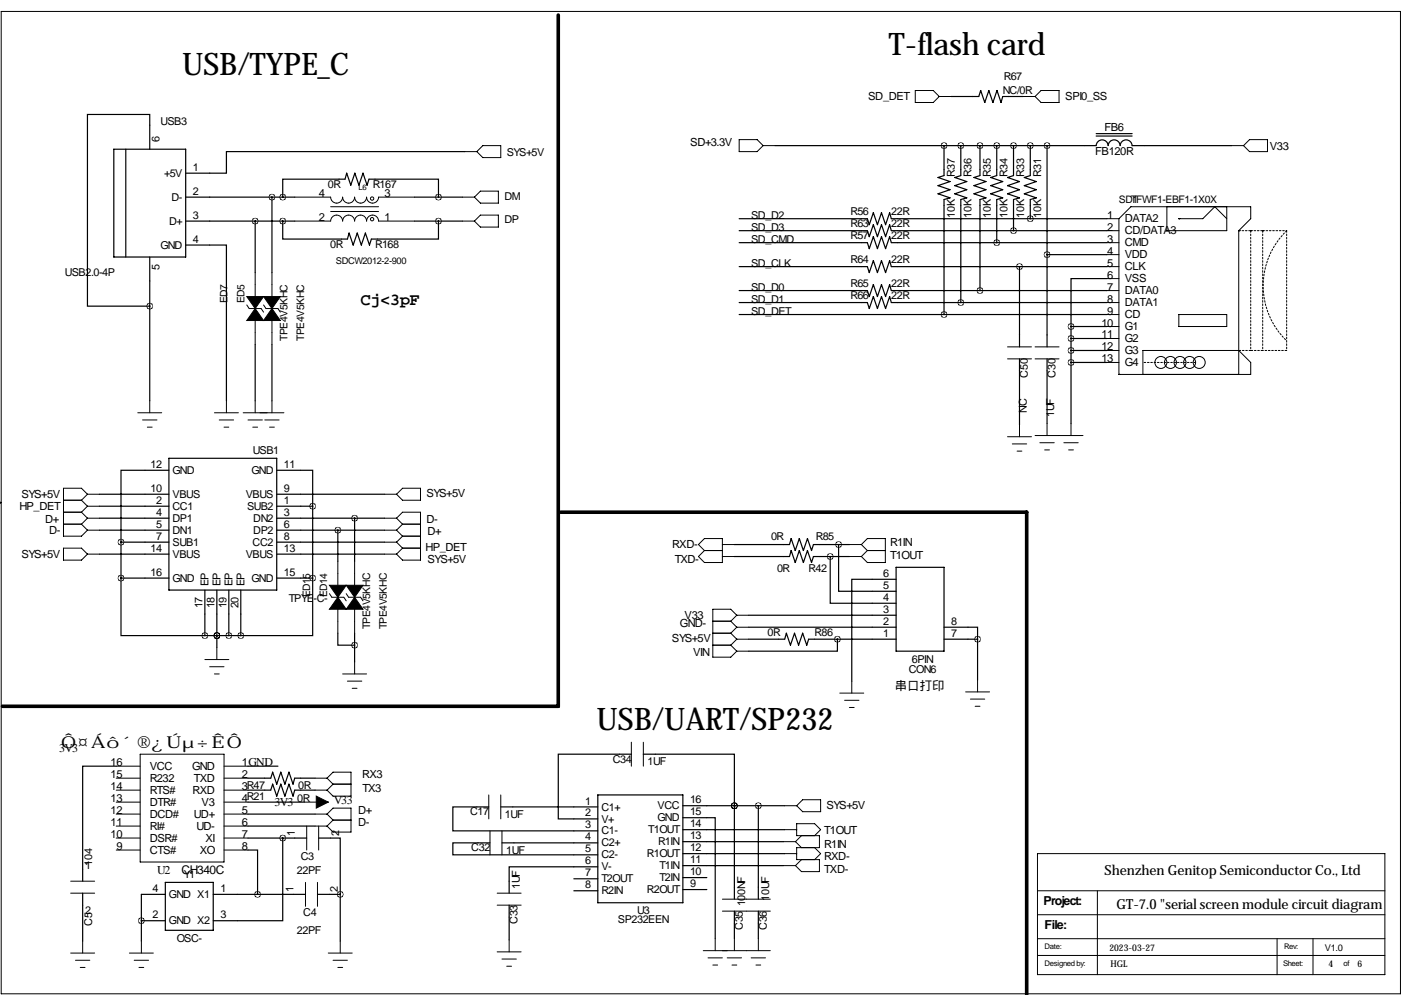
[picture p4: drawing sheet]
<svg xmlns="http://www.w3.org/2000/svg" width="297mm" height="211mm" viewBox="0 0 297 211" stroke-linecap="round" stroke-linejoin="round" font-family="sans-serif">
<path d="M118.4 3.2v146.5h-117.9M118.9 108.6h98.8v102.4" fill="none" stroke="#000" stroke-width=".76"/>
<g fill="none" stroke="#000" stroke-width=".21">
<path d="M.3 2.4h296.6v208.3h-296.6zM194.1 19.2h3.8l1.2 1.3-1.2 1.2h-3.8zM220.7 19.2h3.8v2.5h-3.8l-1.2-1.2zM98.6 32.1h2.5M101.1 32.1l1.3-1.2h3.8v2.5h-3.8zM156.7 29.6h3.8l1.3 1.3-1.3 1.2h-3.8zM161.8 30.9h2.5M199.1 20.5h2.6M216.9 20.5h2.6M261.1 30.9h2.6M263.7 30.9l1.2-1.3h3.8v2.5h-3.8zM54.1 57.8v5.1"/>
<path d="M57.7 57.8v5.1M62.5 41.8h7.6a1.27 1.27 0 0 0 1.3 1.3 1.27 1.27 0 0 0 1.2-1.3 1.27 1.27 0 0 0 1.3 1.3 1.27 1.27 0 0 0 1.3-1.3 1.27 1.27 0 0 0 1.3 1.3 1.27 1.27 0 0 0 1.2-1.3 1.27 1.27 0 0 0 1.3 1.3 1.27 1.27 0 0 0 1.3-1.3h7.6M62.5 46.9h7.6a1.27 1.27 0 0 1 1.3-1.3 1.27 1.27 0 0 1 1.2 1.3 1.27 1.27 0 0 1 1.3-1.3 1.27 1.27 0 0 1 1.3 1.3 1.27 1.27 0 0 1 1.3-1.3 1.27 1.27 0 0 1 1.2 1.3 1.27 1.27 0 0 1 1.3-1.3 1.27 1.27 0 0 1 1.3 1.3h7.6M70.1 43.8h10.2M70.1 44.8h10.2M98 46.9h2.6M98 41.8h2.6M100.6 46.9l1.3-1.3h3.8v2.5h-3.8zM101.9 40.5h3.8v2.6h-3.8l-1.3-1.3zM234.7 48.9h2.5M234.7 46.4h2.5M234.7 51.4h2.5"/>
<path d="M234.7 54h2.5M234.7 56.5h2.5M234.7 59.1h2.5M237.2 46.4l2.6-2.6h25.4v2.6l-2.6 2.5v30.5M237.2 46.4v33M247.4 43.8v5.1h12.7v-5.1M249.9 46.4h.1M249.9 46.4h5.1l2.6-2.6 2.5 2.6M52.3 64.7l.5 .7h2.6l.5 .8M54.1 68v5M55.9 64.7l.5 .7h2.5l.5 .8M57.7 68v5"/>
<path d="M213.6 76.1h5.1M213.6 73.5h5.1M219.5 76.1h5M219.5 73.5h5M234.7 66.7h2.5M234.7 69.2h2.5M234.7 74.3h2.5M234.7 61.6h2.5M234.7 64.1h2.5M234.7 71.8h2.5M234.7 76.8h2.5M237.2 79.4h.1"/>
<path d="M237.2 79.4h28v-2.6l-2.6-2.5h-20.3v5.1M249.9 66.7h10.2v2.5h-10.2zM29.2 87.5h5.1M30.2 89h3.1M31.2 90.6h1.1M31.7 85v2.5M45.5 87.5h5M46.5 89h3M47.5 90.6h1M48 85v2.5M51.6 87.5h8.6M52.6 89h3"/>
<path d="M53.6 90.6h1M54.1 85v2.5M56.1 89h3.1M57.1 90.6h1.1M57.7 85v2.5M213.6 92.6h5.1M214.6 94.1h3.1M215.6 95.6h1.1M216.2 90.1v2.5M219.5 92.3h10.1M220.5 93.9h3M221.5 95.4h1"/>
<path d="M222 89.8v2.5M225.6 93.9h3M226.6 95.4h1M227.1 89.8v2.5M0 106.6h.3M0 106.4l.3 .2M.3 106.6l-.4 .1M13.5 106.1h3.8M13.5 116.2h3.8l1.2 1.3-1.2 1.3h-3.8zM13.5 108.6h3.8M13.5 111.1h3.8M17.3 106.1l1.2 1.2"/>
<path d="M17.3 108.6l1.2 1.3M17.3 111.1l1.2 1.3M18.5 104.8h2.6M18.5 104.8l-1.2 1.3M18.5 104.8l-1.2-1.3h-3.8v10.2h3.8l1.2-1.3M18.5 107.3h2.6M18.5 107.3l-1.2 1.3M18.5 109.9h2.6M18.5 109.9l-1.2 1.2M18.5 112.4h2.6M18.5 117.5h2.6M71.6 119v5.1"/>
<path d="M75.2 119v5.1M81.5 104.8h2.6M81.5 109.9h2.6M81.5 112.4h2.6M81.5 117.5h2.6M81.5 114.9h2.6M84.1 109.9l1.2-1.3h3.9v10.2h-3.9l-1.2-1.3M84.1 114.9l1.2 1.3M84.1 112.4l1.2 1.3M84.1 109.9l1.2 1.2M85.3 103.5h3.9v2.6h-3.9l-1.2-1.3zM85.3 111.1h3.9"/>
<path d="M85.3 113.7h3.9M85.3 116.2h3.9M85.3 116.2l-1.2 1.3M85.3 113.7l-1.2 1.2M85.3 111.1l-1.2 1.3M149.4 114.2h3.8v5.1h-3.8l-1.3-1.3 1.3-1.3-1.3-1.2zM149.4 116.7h3.8M153.2 118h2.5M153.2 115.5h2.5M180.1 118h2.5M180.1 115.5h2.5M182.6 115.5l1.3-1.3h3.8v5.1h-3.8l-1.3-1.3"/>
<path d="M182.6 115.5l1.3 1.2M183.9 116.7h3.8M183.9 116.7l-1.3 1.3M296.9 106.6h.2M297.1 106.5l-.2 .1M43.4 139.8h5.1M46 137.3v2.5M69.8 125.9l.6 .7h2.5l.5 .8M71.6 129.2v5.1M73.4 125.9l.5 .7h2.6l.5 .8M75.2 129.2v5.1M151.1 131.7h3.8"/>
<path d="M151.1 136.8h3.8M151.1 134.3h3.8M154.9 134.3l1.3 1.2M154.9 136.8l1.3 1.3M154.9 131.7l1.3 1.3M156.2 130.4h2.5M156.2 130.4l-1.3 1.3M156.2 130.4l-1.3-1.2h-3.8v10.1h3.8l1.3-1.2M156.2 135.5h2.5M156.2 135.5l-1.3 1.3M156.2 138.1h2.5M156.2 133h2.5"/>
<path d="M156.2 133l-1.3 1.3M29.7 159.9h17.8v22.9h-17.8zM44.4 141.4h3.1M45.5 142.9h1M72.6 142.9h5.1M73.7 144.4h3M74.7 145.9h1M75.2 140.3v2.6M133.9 157.4v5M136.4 157.4v5M178.1 147h5M179.1 148.5h3"/>
<path d="M180.1 150h1M180.6 144.4v2.6M204.7 146.7h5.1M205.7 148.2h3.1M206.8 149.7h1M207.3 144.2v2.5M24.6 165h5.1M24.6 167.5h5.1M24.6 170.1h5.1M24.6 172.6h5.1M24.6 175.1h5.1M24.6 162.4h5.1"/>
<path d="M24.6 177.7h5.1M47.5 165h5.1M47.5 167.5h5.1M47.5 170.1h5.1M47.5 172.6h5.1M47.5 175.1h5.1M47.5 162.4h5.1M47.5 177.7h5.1M64.5 170.1h5.1M65 175.1v5.1M66.8 165h2.5M66.8 167.5h2.5"/>
<path d="M66.8 172.6h2.5M66.8 175.1h2.5M67.6 175.1v5.1M69.3 172.6l1.3-1.3h3.8v5.1h-3.8l-1.3-1.3M69.3 165l1.3-1.3h3.8v5.1h-3.8l-1.3-1.3M69.3 172.6l1.3 1.3M69.3 165l1.3 1.3M70.6 173.9h3.8M70.6 173.9l-1.3 1.2M70.6 166.3l-1.3 1.2M70.6 166.3h3.8M103.6 168.5v5.1"/>
<path d="M103.9 176.2v5M106.2 168.5v5.1M106.4 176.2v5M166.1 178.4h2.6M166.4 175.9h2.5M166.4 170.8h2.5M168.7 178.4l1.2 1.3M168.9 170.8l1.3-1.2h3.8v2.5h-3.8zM169.9 177.2l-1.2 1.2M172.7 177.2l1.3-1.3-1.3-1.3h-3.8v2.6h4.8v2.5h-4.8v2.6h4.8v2.5h-3.8l-1.2-1.3M172.7 179.7l1.3 1.3-1.3 1.3M15 186.8h5.1"/>
<path d="M15 189.4h5.1M17.5 199.5v2.6M24.6 180.2h5.1M30 199.5v2.6M47.5 180.2h5.1M64.8 187.1v5.1M67.3 187.1v5.1M72.1 199.5v2.6M105.4 189.4h5.1M105.4 191.9h5.1M107.9 199.3v2.5M151.6 199v2.6"/>
<path d="M153.2 193.2h10.1M153.2 190.6h10.1M155.7 199v2.6M160.8 199v2.6M166.1 183.5h2.6M166.4 181h2.5M169.9 182.3l-1.2 1.2M220 199h73.6M220 193.9h73.6M220 181h73.6v25.6h-73.6zM220 188.9h73.6M232.7 188.9v17.7"/>
<path d="M270.8 199v7.6M278.4 199v7.6M15 202.1h5.1M16 203.6h3M17 205.1h1M27.4 202.1h5.1M28.4 203.6h3.1M29.5 205.1h1M69.6 202.1h5.1M70.6 203.6h3.1M71.6 205.1h1M105.4 201.8h5.1"/>
<path d="M106.4 203.3h3.1M107.4 204.9h1.1M149.1 201.6h14.2M150.1 203.1h3.1M151.1 204.6h1M154.2 203.1h3M155.2 204.6h1M159.3 203.1h3M160.3 204.6h1M220 202.6h73.6"/>
<circle cx="78.9" cy="46.5" r=".36"/>
<circle cx="78.9" cy="42.1" r=".36"/>
<circle cx="246.1" cy="76.8" r="1.27"/>
<circle cx="248.2" cy="76.8" r="1.27"/>
<circle cx="250.2" cy="76.8" r="1.27"/>
<circle cx="252.2" cy="76.8" r="1.27"/>
<circle cx="254.3" cy="76.8" r="1.27"/>
</g>
<g fill="none" stroke="#000" stroke-width=".25">
<path d="M24.1 31.6h15.3v22.9h-15.3zM26.7 31.6v22.9M31.7 31.6v-7.3h-13.2v40.6h13.2M98.6 32.1h-50.6v4.6h-8.6M164.3 30.9h68.1a1.27 1.27 0 0 1 1.3-1.2 1.27 1.27 0 0 1 1.2 1.2 1.27 1.27 0 0 1 1.3-1.2 1.27 1.27 0 0 1 1.3 1.2 1.27 1.27 0 0 1 1.3-1.2 1.27 1.27 0 0 1 1.2 1.2h21.1M200.2 30.9v6.3l-1.3 .4 2.5 .9-2.5 .9 2.5 .8-2.5 .9 2.5 .8-1.2 .4v24.4M201.7 20.5h5.8l.4-1.3 .9 2.5 .9-2.5 .8 2.5 .9-2.5 .8 2.5 .4-1.2h4.3M203.7 30.9v6.3l-1.3 .4 2.6 .9-2.6 .9 2.6 .8-2.6 .9 2.6 .8-1.3 .4v21.8M207.8 30.9v6.3l-1.3 .4 2.5 .9-2.5 .9 2.5 .8-2.5 .9 2.5 .8-1.2 .4v19.3M211.3 30.9v6.3l-1.2 .4 2.5 .9-2.5 .9 2.5 .8-2.5 .9 2.5 .8-1.3 .4v9.1M214.9 30.9v6.3l-1.3 .4 2.6 .9-2.6 .9 2.6 .8-2.6 .9 2.6 .8-1.3 .4v6.6M218.4 30.9v6.3l-1.2 .4 2.5 .9-2.5 .9 2.5 .8-2.5 .9 2.5 .8-1.3 .4v4.1"/>
<path d="M222 30.9v42.6M232.4 28.8h7.6M232.4 28.3h7.6M31.7 54.5v30.5M39.4 52h8.6v33M39.4 41.8h23.1M39.4 46.9h23.1M54.1 46.9v10.9M57.7 41.8v16M59.9 41.8v-3.8h13.3l.3-1.3 .9 2.6 .8-2.6 .9 2.6 .9-2.6 .8 2.6 .4-1.3h14.8v3.8M59.9 46.9v3.8h13.8l.3-1.3 .9 2.6 .8-2.6 .9 2.6 .9-2.6 .8 2.6 .4-1.3h14.3v-3.8M87.9 41.8h10.1"/>
<path d="M87.9 46.9h10.1M156.7 46.4h27.2l.4 1.2 .9-2.5 .8 2.5 .9-2.5 .9 2.5 .8-2.5 .4 1.3h45.7M156.7 51.4h27.2l.4 1.3 .9-2.5 .8 2.5 .9-2.5 .9 2.5 .8-2.5 .4 1.2h45.7M156.7 56.5h27.2l.4 1.3 .9-2.5 .8 2.5 .9-2.5 .9 2.5 .8-2.5 .4 1.2h45.7M156.7 48.9h27.2l.4 1.3 .9-2.6 .8 2.6 .9-2.6 .9 2.6 .8-2.6 .4 1.3h45.7M216.2 56.5v17M222 54h12.7M234.7 59.1h-7.6v10.1M54.1 73v12M57.7 73v12M156.7 61.6h27.2l.4 1.3 .9-2.6 .8 2.6 .9-2.6 .9 2.6 .8-2.6 .4 1.3h45.7M156.7 64.1h27.2l.4 1.3 .9-2.5 .8 2.5 .9-2.5 .9 2.5 .8-2.5 .4 1.2h45.7"/>
<path d="M156.7 66.7h78M216.2 76.1v14M222 76.1v13.7M227.1 69.2v20.6M227.1 69.2h7.6M227.1 71.8h7.6M227.1 74.3h7.6M227.1 76.8h7.6M35.8 99.7h-10.1v15.2M35.8 97.2h22.9v27.9h-22.9zM58.7 99.7h7.6v7.6M21.1 104.8h14.7"/>
<path d="M21.1 107.3h14.7M21.1 109.9h14.7M21.1 112.4h14.7M21.1 117.5h14.7M25.7 114.9h10.1M25.7 114.9v7.7M58.7 104.8h22.8M58.7 107.3h7.6M58.7 109.9h22.8M58.7 112.4h22.8M58.7 114.9h22.8M58.7 117.5h22.8"/>
<path d="M66.3 107.3v15.3M71.6 112.4v6.6M75.2 109.9v9.1M155.7 118h11.7l.3-1.3 .9 2.6 .9-2.6 .8 2.6 .9-2.6 .9 2.6 .4-1.3h7.6M155.7 115.5h11.7l.3-1.3 .9 2.5 .9-2.5 .8 2.5 .9-2.5 .9 2.5 .4-1.2h7.6M176 118v9.9h14M177.8 115.5v9.9h12.2M25.7 122.6v12.2h17.7M25.7 122.6h10.1M43.4 125.1v9.7M43.4 134.8h7.7M46 134.8h.1"/>
<path d="M46 125.1v12.2M48.5 125.1v9.7M51.1 125.1v9.7M58.7 122.6h7.6M66.3 122.6v12.2h-15.2M71.6 134.3v2.5h3.6M75.2 134.3v6M158.7 135.5h7.7l.3-1.2 .9 2.5 .9-2.5 .8 2.5 .9-2.5 .8 2.5 .4-1.3h18.6M158.7 133h31.3M158.7 130.4h31.3M177.5 135.5v2.6h-18.8M190 122.8h-9.4v21.6"/>
<path d="M190 120.3h10.2v17.8h-10.2zM200.2 133h7.1v2.5M200.2 135.5h7.1M207.3 135.5v8.7M133.9 159.9h-15.5v13.7h8.3M136.4 159.9h19.3v10.9M24.6 162.4h-7.1v24.4M52.6 177.7h12.4M52.6 167.5h4.8l.4-1.2 .9 2.5 .8-2.5 .9 2.5 .9-2.5 .8 2.5 .4-1.3h4.3M52.6 165h4.8l.4-1.3 .9 2.6 .8-2.6 .9 2.6 .9-2.6 .8 2.6 .4-1.3h4.3M52.6 162.4h6.3M52.6 170.1h11.9"/>
<path d="M52.6 172.6h14.2M52.6 175.1h14.2M59.9 177.7v17.5h-14.7M67.6 177.7h4.5v11.9M103.6 171.1h-7.6v5.1h30.7M103.9 178.7h-7.9v2.5h30.7M106.2 171.1h20.5M106.4 178.7h20.3M126.7 168.5h18.1v22.9h-18.1zM144.8 173.4h6.8v25.6M144.8 170.8h21.6M144.8 175.9h21.6"/>
<path d="M144.8 178.4h21.3M155.7 170.8h.1M155.7 170.8v19.8M160.8 170.8v19.8M17.5 189.4v10.1M30 195.2h.1M30 195.2h5.1M35.1 189.6h-5.1v9.9M35.1 187.1h10.1v10.1h-10.1zM45.2 189.6h19.6M52.6 180.2h2v9.4M67.3 189.6h4.8"/>
<path d="M72.1 189.6v9.9M107.9 191.9v7.4M121.7 186.3h5M121.7 188.9h5M126.7 183.8h-18.8v5.6M144.8 181h21.6M144.8 183.5h21.3M144.8 186.1h5.1M144.8 188.6h5.1M155.7 193.2v5.8M160.8 193.2v5.8"/>
</g>
<g fill="none" stroke="#000" stroke-width=".21" stroke-dasharray=".4 .4">
<path d="M262.6 48.9h.1M262.6 48.9h2.6M265.2 48.9v25.4M265.2 48.9h.1M265.2 48.9h2.5M267.7 48.9v25.4M267.7 48.9h.1M267.7 48.9h5.1M272.8 48.9v25.4M272.8 48.9a16.2 16.2 0 0 0 0 23.3M242.6 76.8h10.9M265.2 74.3h-2.6"/>
<path d="M267.7 74.3h-2.5M272.8 74.3h-5.1"/>
</g>
<path d="M52.3 62.9h3.6l-1.8 2.5zM54.1 65.4l1.8 2.6h-3.6zM55.9 62.9h3.5l-1.7 2.5zM57.7 65.4l1.7 2.6h-3.5zM69.8 124.1h3.6l-1.8 2.5zM71.6 126.6l1.8 2.6h-3.6zM73.4 124.1h3.6l-1.8 2.5zM75.2 126.6l1.8 2.6h-3.6zM67.1 168.8l2.5 1.3-2.5 1.2z" fill="#000" stroke="#000" stroke-width=".21"/>
<path d="M59.9 46.9a.05 .05 0 0 0 .1 0 .05 .05 0 0 0-.1 0zM59.9 41.8a.05 .05 0 0 0 .1 0 .05 .05 0 0 0-.1 0zM92.9 41.8a.05 .05 0 0 0 .1 0 .05 .05 0 0 0-.1 0zM92.9 46.9a.05 .05 0 0 0 .1 0 .05 .05 0 0 0-.1 0zM227 71.8a.05 .05 0 0 0 .1 0 .05 .05 0 0 0-.1 0zM227 74.3a.05 .05 0 0 0 .1 0 .05 .05 0 0 0-.1 0zM227 69.2a.05 .05 0 0 0 .1 0 .05 .05 0 0 0-.1 0zM227 76.8a.05 .05 0 0 0 .1 0 .05 .05 0 0 0-.1 0zM200.1 66.7a.05 .05 0 0 0 .1 0 .05 .05 0 0 0-.1 0zM203.7 30.9a.05 .05 0 0 0 .1 0 .05 .05 0 0 0-.1 0zM207.7 30.9a.05 .05 0 0 0 .1 0 .05 .05 0 0 0-.1 0zM211.3 30.9a.05 .05 0 0 0 .1 0 .05 .05 0 0 0-.1 0zM214.8 30.9a.05 .05 0 0 0 .1 0 .05 .05 0 0 0-.1 0zM218.4 30.9a.05 .05 0 0 0 .1 0 .05 .05 0 0 0-.1 0zM218.4 46.4a.05 .05 0 0 0 .1 0 .05 .05 0 0 0-.1 0zM214.8 48.9a.05 .05 0 0 0 .1 0 .05 .05 0 0 0-.1 0zM211.3 51.4a.05 .05 0 0 0 .1 0 .05 .05 0 0 0-.1 0zM203.7 64.1a.05 .05 0 0 0 .1 0 .05 .05 0 0 0-.1 0zM207.7 61.6a.05 .05 0 0 0 .1 0 .05 .05 0 0 0-.1 0zM200.1 30.9a.05 .05 0 0 0 .1 0 .05 .05 0 0 0-.1 0zM66.2 122.6a.05 .05 0 0 0 .1 0 .05 .05 0 0 0-.1 0zM25.6 122.6a.05 .05 0 0 0 .1 0 .05 .05 0 0 0-.1 0zM51 134.8a.05 .05 0 0 0 .1 0 .05 .05 0 0 0-.1 0zM48.5 134.8a.05 .05 0 0 0 .1 0 .05 .05 0 0 0-.1 0zM45.9 134.8a.05 .05 0 0 0 .1 0 .05 .05 0 0 0-.1 0zM43.4 134.8a.05 .05 0 0 0 .1 0 .05 .05 0 0 0-.1 0zM45.9 134.8a.05 .05 0 0 0 .1 0 .05 .05 0 0 0-.1 0zM72.1 189.6a.05 .05 0 0 0 .1 0 .05 .05 0 0 0-.1 0zM29.9 195.2a.05 .05 0 0 0 .1 0 .05 .05 0 0 0-.1 0zM54.6 189.6a.05 .05 0 0 0 .1 0 .05 .05 0 0 0-.1 0zM59.9 177.7a.05 .05 0 0 0 .1 0 .05 .05 0 0 0-.1 0zM75.1 109.9a.05 .05 0 0 0 .1 0 .05 .05 0 0 0-.1 0zM71.6 112.4a.05 .05 0 0 0 .1 0 .05 .05 0 0 0-.1 0zM75.1 136.8a.05 .05 0 0 0 .1 0 .05 .05 0 0 0-.1 0zM66.2 107.3a.05 .05 0 0 0 .1 0 .05 .05 0 0 0-.1 0zM25.6 114.9a.05 .05 0 0 0 .1 0 .05 .05 0 0 0-.1 0zM57.6 41.8a.05 .05 0 0 0 .1 0 .05 .05 0 0 0-.1 0zM31.7 64.9a.05 .05 0 0 0 .1 0 .05 .05 0 0 0-.1 0zM160.7 170.8a.05 .05 0 0 0 .1 0 .05 .05 0 0 0-.1 0zM176 118a.05 .05 0 0 0 .1 0 .05 .05 0 0 0-.1 0zM207.2 135.5a.05 .05 0 0 0 .1 0 .05 .05 0 0 0-.1 0zM177.5 135.5a.05 .05 0 0 0 .1 0 .05 .05 0 0 0-.1 0zM216.1 56.5a.05 .05 0 0 0 .1 0 .05 .05 0 0 0-.1 0z" fill="#000" stroke="#000" stroke-width="1.3"/>
<g font-size="6.6">
<text x="188.5" y="11.6">T-flash card</text>
<text x="38.6" y="15.9">USB/TYPE_C</text>
<text x="126.5" y="154.8">USB/UART/SP232</text>
</g>
<text font-size="3.6" x="76.4" y="64.7">Cj&lt;3pF</text>
<text font-size="3.5" x="13" y="158.6">Ô¤Áô´®¿Úµ÷ÊÔ</text>
<g font-size="3">
<text x="234.2" y="185.6">Shenzhen Genitop Semiconductor Co., Ltd</text>
<text x="236.7" y="192.7">GT-7.0 &quot;serial screen module circuit diagram</text>
</g>
<g font-size="2.6">
<text x="189.7" y="146.2">串口打印</text>
<text x="221.2" y="191.9">Project:</text>
<text x="221.5" y="197">File:</text>
</g>
<g font-size="2.5">
<text x="12.5" y="159.4">3V3</text>
<text x="58.2" y="170.9">3V3</text>
<text x="70.8" y="170.4">V33</text>
<text x="33.3" y="185.3">U2</text>
<text x="38.5" y="185.3">CH340C</text>
</g>
<g font-size="2.4">
<text x="184.1" y="21.2">SD_DET</text>
<text x="225.9" y="21.2">SPI0_SS</text>
<text x="234.2" y="27.8">FB6</text>
<text x="146.4" y="30.9">SD+3.3V</text>
<text x="232.2" y="33">FB120R</text>
<text x="269.2" y="31.9">V33</text>
<text x="67.6" y="41.8">4</text>
<text x="81.5" y="41.8">3</text>
<text x="67.6" y="46.9">2</text>
<text x="81.5" y="46.9">1</text>
<text x="234.7" y="46.4">1</text>
<text x="238.5" y="47.2">DATA2</text>
<text x="234.7" y="48.9">2</text>
<text x="234.7" y="51.4">3</text>
<text x="234.7" y="54">4</text>
<text x="238.5" y="49.7">CD/DATA3</text>
<text x="238.5" y="52.2">CMD</text>
<text x="234.7" y="56.5">5</text>
<text x="234.7" y="59.1">6</text>
<text x="238.5" y="54.8">VDD</text>
<text x="238.5" y="57.3">CLK</text>
<text x="238.5" y="59.9">VSS</text>
<text x="234.7" y="61.6">7</text>
<text x="234.7" y="64.1">8</text>
<text x="238.5" y="62.4">DATA0</text>
<text x="238.5" y="64.9">DATA1</text>
<text x="233.5" y="69.2">10</text>
<text x="233.5" y="71.8">11</text>
<text x="234.7" y="66.7">9</text>
<text x="238.5" y="67.5">CD</text>
<text x="238.5" y="70">G1</text>
<text x="233.5" y="74.3">12</text>
<text x="233.5" y="76.8">13</text>
<text x="238.5" y="72.6">G2</text>
<text x="238.5" y="75.1">G3</text>
<text x="238.5" y="77.6">G4</text>
<text x="4.5" y="105.6">SYS+5V</text>
<text x="90.4" y="105.3">SYS+5V</text>
<text x="4.1" y="108.1">HP_DET</text>
<text x="9.6" y="110.9">D+</text>
<text x="10.4" y="113.2">D-</text>
<text x="90.4" y="110.9">D-</text>
<text x="90.6" y="113.4">D+</text>
<text x="4.5" y="118.3">SYS+5V</text>
<text x="90.2" y="116.7">HP_DET</text>
<text x="90.7" y="119.3">SYS+5V</text>
<text x="142.5" y="116.3">RXD-</text>
<text x="143.1" y="119.3">TXD-</text>
<text x="188.7" y="118.6">T1OUT</text>
<text x="188.7" y="115.8">R1IN</text>
<text x="145.2" y="131.2">V33</text>
<text x="142.5" y="136">SYS+5V</text>
<text x="144.2" y="133">GND-</text>
<text x="147" y="139.1">VIN</text>
<text x="23.5" y="167.5">14</text>
<text x="23.5" y="165">15</text>
<text x="23.5" y="162.4">16</text>
<text x="31.7" y="165.8">R232</text>
<text x="31.7" y="163.2">VCC</text>
<text x="40.7" y="163.2">GND</text>
<text x="41.1" y="165.8">TXD</text>
<text x="51.3" y="165">2</text>
<text x="51.3" y="167.5">3R47</text>
<text x="51.3" y="162.4">1GND</text>
<text x="76.8" y="165">RX3</text>
<text x="76.8" y="167.8">TX3</text>
<text x="23.5" y="172.6">12</text>
<text x="23.5" y="170.1">13</text>
<text x="31.7" y="173.4">DCD#</text>
<text x="31.7" y="170.9">DTR#</text>
<text x="31.7" y="168.3">RTS#</text>
<text x="40.8" y="168.3">RXD</text>
<text x="41.1" y="173.4">UD+</text>
<text x="42.7" y="170.9">V3</text>
<text x="51.3" y="170.1">4R21</text>
<text x="51.3" y="172.6">5</text>
<text x="75.9" y="172.6">D+</text>
<text x="175.2" y="171.6">SYS+5V</text>
<text x="23.5" y="177.7">10</text>
<text x="23.5" y="175.1">11</text>
<text x="31.7" y="178.5">DSR#</text>
<text x="31.7" y="175.9">RI#</text>
<text x="41.7" y="175.9">UD-</text>
<text x="43.6" y="178.5">XI</text>
<text x="51.3" y="175.1">6</text>
<text x="51.3" y="177.7">7</text>
<text x="75.9" y="175.1">D-</text>
<text x="174.8" y="176.9">T1OUT</text>
<text x="174.8" y="179.7">R1IN</text>
<text x="24.7" y="180.2">9</text>
<text x="31.7" y="181">CTS#</text>
<text x="42.3" y="181">XO</text>
<text x="51.3" y="180.2">8</text>
<text x="174.8" y="185.1">TXD-</text>
<text x="174.8" y="182.3">RXD-</text>
</g>
<g font-size="2.3">
<text x="212.8" y="16.9">R67</text>
<text x="212.6" y="20">NC/0R</text>
<text x="34.1" y="26.6">USB3</text>
<text x="33.8" y="30.1" transform="rotate(-90 33.8 30.1)">6</text>
<text x="107.4" y="33.2">SYS+5V</text>
<text x="34.8" y="37.5">+5V</text>
<text x="40.9" y="36.2">1</text>
<text x="40.9" y="41.3">2</text>
<text x="69.5" y="39.9">0R</text>
<text x="79" y="39.9">R167</text>
<text x="202.4" y="37.5" transform="rotate(-90 202.4 37.5)">R37</text>
<text x="206" y="37.5" transform="rotate(-90 206 37.5)">R36</text>
<text x="210.1" y="37.5" transform="rotate(-90 210.1 37.5)">R35</text>
<text x="213.6" y="37.5" transform="rotate(-90 213.6 37.5)">R34</text>
<text x="217.2" y="37.5" transform="rotate(-90 217.2 37.5)">R33</text>
<text x="220.7" y="37.5" transform="rotate(-90 220.7 37.5)">R31</text>
<text x="35.8" y="47.6">D+</text>
<text x="36.4" y="42.6">D-</text>
<text x="40.9" y="46.4">3</text>
<text x="106.9" y="42.3">DM</text>
<text x="106.9" y="47.4">DP</text>
<text x="159.3" y="46.4">SD_D2</text>
<text x="180.3" y="45.6">R56</text>
<text x="189" y="45.6">22R</text>
<text x="202.4" y="46.1" transform="rotate(-90 202.4 46.1)">10K</text>
<text x="206" y="46.1" transform="rotate(-90 206 46.1)">10K</text>
<text x="210.1" y="46.1" transform="rotate(-90 210.1 46.1)">10K</text>
<text x="213.6" y="46.1" transform="rotate(-90 213.6 46.1)">10K</text>
<text x="217.2" y="46.1" transform="rotate(-90 217.2 46.1)">10K</text>
<text x="220.7" y="46.1" transform="rotate(-90 220.7 46.1)">10K</text>
<text x="34" y="52.7">GND</text>
<text x="40.9" y="51.4">4</text>
<text x="70" y="52.6">0R</text>
<text x="79.6" y="52.6">R168</text>
<text x="159.3" y="51.4">SD_CMD</text>
<text x="159.3" y="48.9">SD_D3</text>
<text x="180.3" y="50.7">R57</text>
<text x="180.3" y="48.2">R63</text>
<text x="189" y="50.7">22R</text>
<text x="189" y="48.2">22R</text>
<text x="13.8" y="58.6">USB2.0-4P</text>
<text x="33.8" y="57.2" transform="rotate(-90 33.8 57.2)">5</text>
<text x="159.3" y="56.5">SD_CLK</text>
<text x="180.3" y="55.8">R64</text>
<text x="189" y="55.8">22R</text>
<text x="159.3" y="64.1">SD_D1</text>
<text x="159.3" y="61.6">SD_D0</text>
<text x="180.3" y="60.9">R65</text>
<text x="180.3" y="63.4">R66</text>
<text x="189" y="60.9">22R</text>
<text x="189" y="63.4">22R</text>
<text x="159.3" y="66.7">SD_DET</text>
<text x="217.9" y="80" transform="rotate(-90 217.9 80)">C50</text>
<text x="223.8" y="80" transform="rotate(-90 223.8 80)">C30</text>
<text x="217.7" y="87.5" transform="rotate(-90 217.7 87.5)">NC</text>
<text x="223.5" y="88.4" transform="rotate(-90 223.5 88.4)">1UF</text>
<text x="31.9" y="99.2">12</text>
<text x="36.6" y="100.5">GND</text>
<text x="53.3" y="100.5">GND</text>
<text x="53.6" y="96.2">USB1</text>
<text x="60.2" y="99.2">11</text>
<text x="31.9" y="104.3">10</text>
<text x="33.1" y="106.8">2</text>
<text x="36.6" y="105.6">VBUS</text>
<text x="52.1" y="105.6">VBUS</text>
<text x="60.2" y="104.3">9</text>
<text x="60.2" y="106.8">1</text>
<text x="33.1" y="109.4">4</text>
<text x="33.1" y="111.9">5</text>
<text x="36.6" y="108.1">CC1</text>
<text x="36.6" y="110.6">DP1</text>
<text x="36.6" y="113.2">DN1</text>
<text x="52.4" y="108.1">SUB2</text>
<text x="53.7" y="110.6">DN2</text>
<text x="53.7" y="113.2">DP2</text>
<text x="60.2" y="109.4">3</text>
<text x="60.2" y="111.9">6</text>
<text x="31.9" y="117">14</text>
<text x="33.1" y="114.4">7</text>
<text x="36.6" y="115.7">SUB1</text>
<text x="36.6" y="118.3">VBUS</text>
<text x="52.1" y="118.3">VBUS</text>
<text x="53.6" y="115.7">CC2</text>
<text x="60.2" y="114.4">8</text>
<text x="60.2" y="117">13</text>
<text x="163.5" y="114.5">0R</text>
<text x="173" y="114.5">R85</text>
<text x="31.9" y="122.1">16</text>
<text x="36.6" y="123.3">GND</text>
<text x="44.2" y="124.3" transform="rotate(-90 44.2 124.3)">EP</text>
<text x="46.7" y="124.3" transform="rotate(-90 46.7 124.3)">EP</text>
<text x="49.3" y="124.3" transform="rotate(-90 49.3 124.3)">EP</text>
<text x="51.8" y="124.3" transform="rotate(-90 51.8 124.3)">EP</text>
<text x="53.3" y="123.3">GND</text>
<text x="60.2" y="122.1">15</text>
<text x="164.8" y="121.3">0R</text>
<text x="171.4" y="121.3">R42</text>
<text x="187.3" y="124.9">5</text>
<text x="187.3" y="122.3">6</text>
<text x="42.9" y="129" transform="rotate(-90 42.9 129)">17</text>
<text x="45.5" y="129" transform="rotate(-90 45.5 129)">18</text>
<text x="48" y="129" transform="rotate(-90 48 129)">19</text>
<text x="50.5" y="129" transform="rotate(-90 50.5 129)">20</text>
<text x="61.2" y="127.7">TPYE-C-</text>
<text x="187.3" y="129.9">3</text>
<text x="187.3" y="127.4">4</text>
<text x="162.7" y="134.8">0R</text>
<text x="172.7" y="134.8">R86</text>
<text x="187.3" y="135">1</text>
<text x="187.3" y="132.5">2</text>
<text x="201.7" y="135">7</text>
<text x="201.7" y="132.5">8</text>
<text x="192.7" y="142.6">CON6</text>
<text x="193.3" y="140.6">6PIN</text>
<text x="129.9" y="161.7">C34</text>
<text x="63.2" y="167.3">0R</text>
<text x="137.3" y="162.2">1UF</text>
<text x="63" y="170.1">0R</text>
<text x="99.7" y="172.9">C17</text>
<text x="107" y="173.4">1UF</text>
<text x="124" y="170.6">1</text>
<text x="124" y="173.1">2</text>
<text x="127.5" y="171.9">C1+</text>
<text x="139.4" y="171.6">VCC</text>
<text x="146.3" y="170.3">16</text>
<text x="146.3" y="172.9">15</text>
<text x="62.5" y="177.2" transform="rotate(-90 62.5 177.2)">1</text>
<text x="71.9" y="177.2" transform="rotate(-90 71.9 177.2)">2</text>
<text x="124" y="175.7">3</text>
<text x="124" y="178.2">4</text>
<text x="127.5" y="174.4">V+</text>
<text x="127.5" y="176.9">C1-</text>
<text x="127.5" y="179.5">C2+</text>
<text x="137.4" y="176.7">T1OUT</text>
<text x="139.4" y="174.1">GND</text>
<text x="139.5" y="179.2">R1IN</text>
<text x="146.3" y="175.4">14</text>
<text x="146.3" y="177.9">13</text>
<text x="18" y="184.3">1</text>
<text x="19.6" y="183.5" transform="rotate(-90 19.6 183.5)">104</text>
<text x="62.9" y="185.3">22PF</text>
<text x="63.8" y="182.3">C3</text>
<text x="99.9" y="180.5">C32</text>
<text x="107.3" y="181">1UF</text>
<text x="124" y="180.7">5</text>
<text x="124" y="183.3">6</text>
<text x="124" y="185.8">7</text>
<text x="127.5" y="182">C2-</text>
<text x="127.5" y="184.6">V-</text>
<text x="137.2" y="181.8">R1OUT</text>
<text x="139.8" y="184.3">T1IN</text>
<text x="146.3" y="180.5">12</text>
<text x="146.3" y="183">11</text>
<text x="146.3" y="185.6">10</text>
<text x="32.3" y="189.1">4</text>
<text x="35.8" y="190.4">GND X1</text>
<text x="38.9" y="186.1">Y1</text>
<text x="46.7" y="189.1">1</text>
<text x="62.2" y="189.1" transform="rotate(-90 62.2 189.1)">1</text>
<text x="71.6" y="189.1" transform="rotate(-90 71.6 189.1)">2</text>
<text x="110.2" y="188.5" transform="rotate(-90 110.2 188.5)">1UF</text>
<text x="124" y="188.4">8</text>
<text x="127.5" y="187.1">T2OUT</text>
<text x="127.5" y="189.6">R2IN</text>
<text x="137.2" y="189.4">R2OUT</text>
<text x="139.8" y="186.8">T2IN</text>
<text x="146.3" y="188.1">9</text>
<text x="163.1" y="191" transform="rotate(-90 163.1 191)">10UF</text>
<text x="18" y="193.7">2</text>
<text x="19.6" y="196.2" transform="rotate(-90 19.6 196.2)">C5</text>
<text x="32.3" y="194.7">2</text>
<text x="35.8" y="196">GND X2</text>
<text x="46.7" y="194.7">3</text>
<text x="64.3" y="194.2">C4</text>
<text x="109.7" y="195.9" transform="rotate(-90 109.7 195.9)">C33</text>
<text x="131" y="195.7">SP232EEN</text>
<text x="135.1" y="193.7">U3</text>
<text x="157.5" y="197.1" transform="rotate(-90 157.5 197.1)">C35</text>
<text x="158" y="192.1" transform="rotate(-90 158 192.1)">100NF</text>
<text x="162.6" y="197.1" transform="rotate(-90 162.6 197.1)">C36</text>
<text x="37.5" y="199.8">OSC-</text>
<text x="62.9" y="198">22PF</text>
</g>
<g font-size="2.2">
<text x="237.2" y="43.1">SD1</text>
<text x="239.8" y="43.1">TFWF1-EBF1-1X0X</text>
<text x="48.3" y="64.3" transform="rotate(-90 48.3 64.3)">ED7</text>
<text x="51.8" y="64.3" transform="rotate(-90 51.8 64.3)">ED5</text>
<text x="61" y="72.2" transform="rotate(-90 61 72.2)">TPE4V5KHC</text>
<text x="64.5" y="72.2" transform="rotate(-90 64.5 72.2)">TPE4V5KHC</text>
<text x="65.8" y="126.7" transform="rotate(-90 65.8 126.7)">ED15</text>
<text x="69.3" y="126.7" transform="rotate(-90 69.3 126.7)">ED14</text>
<text x="78.5" y="133.4" transform="rotate(-90 78.5 133.4)">TPE4V5KHC</text>
<text x="82" y="133.4" transform="rotate(-90 82 133.4)">TPE4V5KHC</text>
</g>
<g font-size="2">
<text x="71.2" y="56.1">SDCW2012-2-900</text>
<text x="235.2" y="201.6">2023-03-27</text>
<text x="280.9" y="201.6">V1.0</text>
<text x="235.5" y="205.1">HGL</text>
<text x="281.7" y="205.1">4</text>
<text x="287.8" y="205.1">6</text>
</g>
<g font-size="1.6">
<text x="76" y="40.3">L6</text>
<text x="221.5" y="201.3">Date:</text>
<text x="272.3" y="201.3">Rev:</text>
<text x="221.5" y="204.9">Designed by:</text>
<text x="272" y="204.9">Sheet:</text>
<text x="284.9" y="204.9">of</text>
</g>
</svg>
